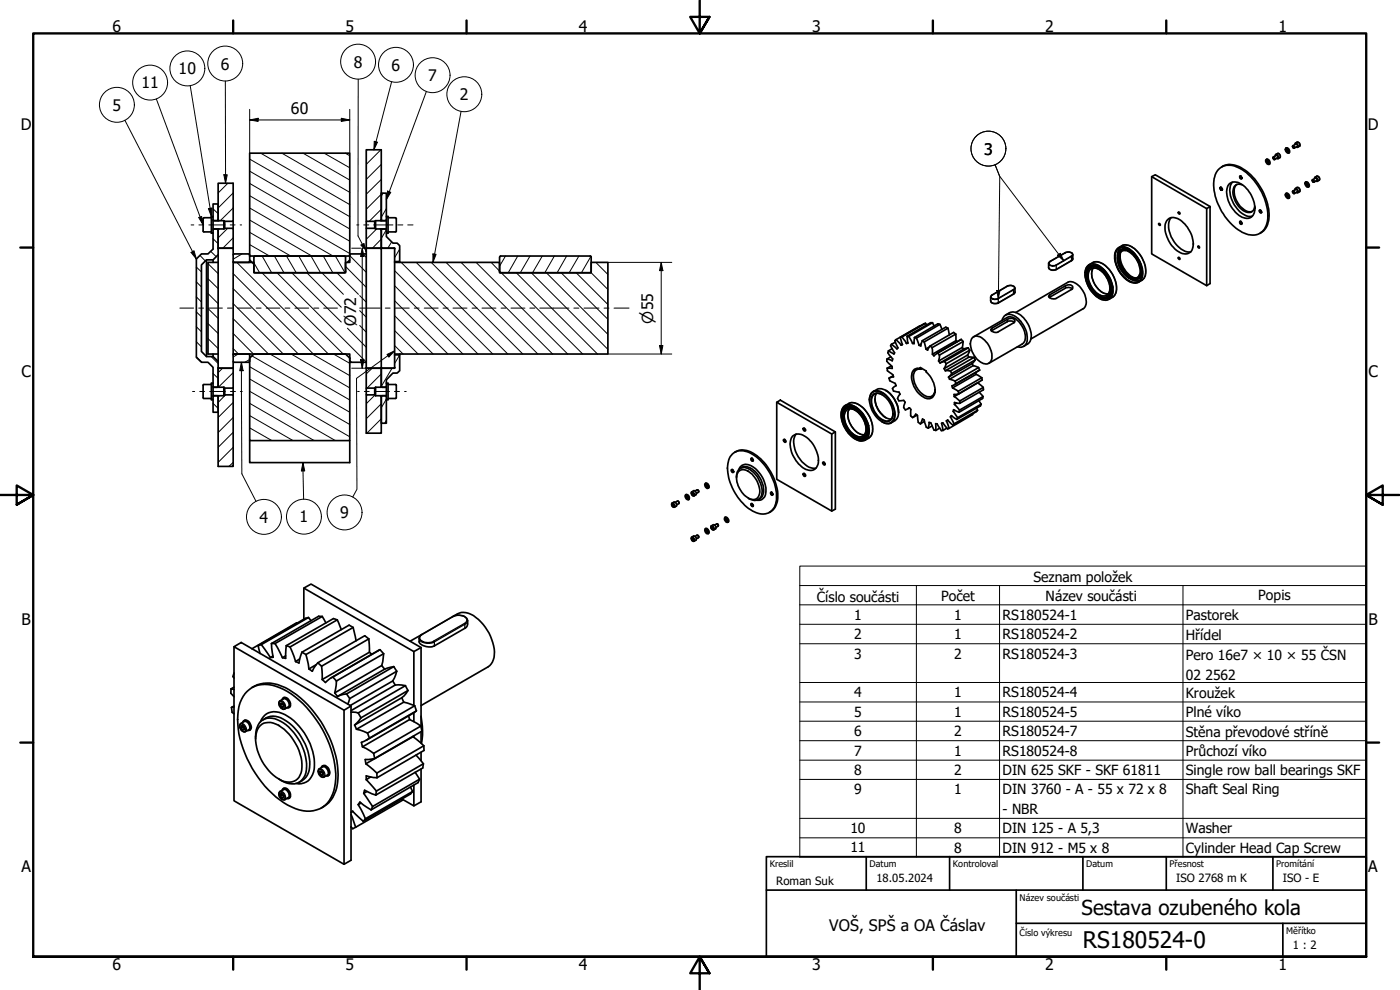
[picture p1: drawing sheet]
<svg xmlns="http://www.w3.org/2000/svg" width="420mm" height="297mm" viewBox="0 0 420 297" stroke-linecap="round" stroke-linejoin="round" font-family="sans-serif">
<!-- layer: Hatch (ISO) -->
<g fill="none" stroke="#000" stroke-width=".3">
<path d="M68.4 55l-2.9 2.9M70 57.9l-4.5 4.5M74.9 58.7l30.1 17.4M74.9 55l30.1 17.4M74.9 51.4l30.1 17.3M74.9 47.7l30.1 17.3M78.2 46l26.8 15.4M84.6 46l20.4 11.7M90.9 46l14.1 8M97.3 46l7.7 4.3M103.6 46l1.4 .7M114.3 44.9l-4.4 4.4"/>
<path d="M114.4 58.3l-4.5 4.5M114.4 53.8l-4.5 4.5M114.4 49.3l-4.5 4.5M114.9 58l-.5 .9M60 76.6l1.6 1.7M62.4 79.1l3.1 3M63.2 75.4l1.7 1.6M63.9 62.7l1.6 1.4M63.9 71.6l1.6 1.5M68.3 68.5l-2.8 2.9M70 62.4l-3.9 3.8M70 71.4l-3.1 3.1"/>
<path d="M71.1 78.7l27.5 27.5M72.6 76.2l-2.6 1.6M74.7 78.7h.1M74.9 73.4l6 3.4M74.9 69.7l12.3 7.1M74.9 66l18.7 10.8M74.9 62.4l25 14.4M75.5 78.7l.7 .7M76.2 78.9l1.7 2.9M78.7 76.8l2.8 5M82.4 76.8l2.8 5M86 76.8l2.9 5"/>
<path d="M89.7 76.8l2.8 5M93.3 76.8l2.9 5M97 76.8l2.9 5M100.6 76.8l2.9 5M103.7 79.9l6.2 6.3M105 76.7l4.9 5M109 76.2l.9 1M113 68.7l-3.1 3.1M114.4 62.8l-3.6 3.6M114.4 71.7l-2.6 2.8M116 68.9l-1.6 2.7M116 62.6l-1.6 2.6"/>
<path d="M117.5 72.6l-1.1 1.9M120 74.7l-1.6 2.6M120.4 78.7l27.5 27.5M124.9 78.7l27.5 27.5M129.4 78.7l27.5 27.5M133.9 78.7l27.5 27.5M138.4 78.7l27.5 27.5M142.9 78.7l27.5 27.5M147.4 78.7l2.5 2.6M151.7 76.8l-1.8 3.1M155.4 76.8l-2.9 5M159.1 76.8l-3 5"/>
<path d="M162.8 76.8l-3 5M166.4 76.8l-2.9 5M170.1 76.8l-2.9 5M173.7 76.8l-2.9 5M177.4 76.9l-2.9 4.9M178.8 78.7l3.6 3.6M58.9 84.6l1.6 1.5M58.9 98l1.6 1.6M58.9 93.6l1.6 1.4M58.9 89.1l1.6 1.5M58.9 80.1l1.6 1.5M62.4 88.1l3.1 3"/>
<path d="M62.4 97.1l3.1 3M62.4 92.6l3.1 3M62.4 83.6l3.1 3M70 95.6l10.6 10.6M70 91.1l15 15.1M70 86.6l19.5 19.6M70 82.1l24 24.1M78.6 81.8l24.4 24.4M83.1 81.8l26.8 26.8M87.6 81.8l14.8 14.8M92.1 81.8l10.3 10.4M96.6 81.8l6.5 6.5"/>
<path d="M101.1 81.8l6.5 6.5M104.3 98.5l5.6 5.7M107.9 93.2l2 2M107.9 88.7l2 2M107.9 97.6l2 2.1M118.4 99.2l7.1 7M118.4 94.7l11.6 11.5M118.4 90.2l16 16M118.4 85.7l20.5 20.5M118.4 81.2l25 25M150.4 81.8l24.5 24.4M154.9 81.8l24.4 24.4"/>
<path d="M159.4 81.8l23 23M164 81.8l18.4 18.5M168.4 81.8l14 14M172.9 81.8l9.5 9.6M177.4 81.8l5 5.1M58.9 102.5l1.6 1.6M58.9 107l1.7 1.7M62.4 106l.2 .2M62.4 101.6l3.1 3M63.4 107l2.1 2.1M63.9 112.1l1.6 1.4M66.8 110.5l-1.3 1.3"/>
<path d="M67.7 118.5l-2.2 2.3M70 104.6l1.6 1.6M70 100.1l6.1 6.1M70 116.3l-.2 .1M70 111.8l-4.4 4.3M71.5 106.2l-1.5 .9M74.9 107.9l-1.4 .8M74.9 117.4l25.7 14.8M74.9 113.7l30.1 17.3M74.9 110l30.1 17.4M75.6 106.8l29.4 16.9M81 106.2l24 13.8"/>
<path d="M87.4 106.2l17.6 10.2M93.7 106.2l11.3 6.5M100.1 106.2l4.9 2.8M105 108.1l.5 .6M111.7 110.5l-1.8 1.7M112.5 118.5l-2.6 2.6M114.4 112.2l-4.2 4.2M116 119.7l-1.6 2.7M117.7 110.5l-3.3 5.4M118.4 103.7l2.6 2.5M120 106.5l-1.6 2.6M63.9 121l1.6 1.5"/>
<path d="M70 138.7l-1.3 1.2M70 134.2l-4.5 4.5M70 129.7l-4.5 4.5M70 125.3l-4.5 4.5M70 120.8l-4.5 4.5M74.9 132.1l.3 .1M74.9 128.4l6.7 3.8M74.9 124.7l13 7.5M74.9 121l19.4 11.2M114.4 125.7l-4.3 4.3M114.4 121.1l-4.5 4.6M116 126.1l-.6 .9"/>
</g>
<!-- layer: Visible (ISO) -->
<g fill="none" stroke="#000" stroke-width=".51">
<path d="M74.9 46h30.1v30.8h-30.1zM345.6 53l16.5 9.6 1.1-.6v23.1l-1.1 .6-16.5-9.5v-23.2l1.1-.6 16.5 9.6M365.5 51a4.7 4.7 0 0 1 6.1-.7 17.4 17.4 0 0 1 8.8 15.8 4.6 4.6 0 0 1-7 3.9 17 17 0 0 1-9-16.4l.3-1.1zM366.5 56.2l.3 .6zM366.5 56.2h-.1a.36 .36 0 0 0-.1 .6 .36 .36 0 0 0 .5 0 .51 .51 0 0 0-.7-.5v.1a.4 .4 0 0 0 .2 .6 .4 .4 0 0 0 .5-.2M366.6 50.1a6.1 6.1 0 0 1 7 .9 17.4 17.4 0 0 1 7.1 15.2 5.2 5.2 0 0 1-2.6 3.8M368.9 55.2a3.6 3.6 0 0 1 4.8 .9 8.8 8.8 0 0 1 2.7 7.8 2.52 2.52 0 0 1-4 1 8.7 8.7 0 0 1-4-8.7zM369.9 54.7a5.3 5.3 0 0 0 0 5.7 6.7 6.7 0 0 0 5.5 4.5h.4M371.2 55.4a4.7 4.7 0 0 0 .4 5.7 4 4 0 0 0 4.2 2.3M372 52.9a.46 .46 0 0 1 .6 .2 .46 .46 0 0 1-.2 .6l-.2-.2zM372.4 52.9l.3 .6M372.4 52.8l.3 .7"/>
<path d="M372.4 52.9l-.1-.1a.36 .36 0 0 0-.1 .5 .36 .36 0 0 0 .5 .1M372.9 55.5a1.92 1.92 0 0 0-2.1 .1 1.92 1.92 0 0 0-.8 1.9 6.7 6.7 0 0 0 4.5 6.2 1.81 1.81 0 0 0 2.1-1.8M379.9 47.9a.88 .88 0 0 1 1 .4 .88 .88 0 0 1-.1 1 1.11 1.11 0 0 1-.9-1.4zM380 47.9a.87 .87 0 0 1 1 .4 .87 .87 0 0 1-.1 1M380.2 48.2a.4 .4 0 0 1 .5 .3 .4 .4 0 0 1-.3 .4l-.3-.5zM380.3 48.2l.1 .5 .3 .2M382 47.4l.1-.3a.36 .36 0 0 1 .5 .3 .36 .36 0 0 1-.3 .4M382.1 47.2l.4 .2v.4l-.4-.1zM382.7 46.8v-.2a.65 .65 0 0 1 .9 .1 .65 .65 0 0 1-.1 .9l-.3-.1M382.8 46.3l.6-.2a.79 .79 0 0 1 .7 1.2l-.6 .3M383 46.7l-.9 .4M383.4 47.4l-.9 .5"/>
<path d="M385.8 44.6a.85 .85 0 0 1 1 .4 .85 .85 0 0 1-.1 1 1.13 1.13 0 0 1-.9-1.4zM385.8 58.2a.85 .85 0 0 1 1 .3 .85 .85 0 0 1-.1 1 1.13 1.13 0 0 1-.9-1.3zM385.9 44.4a.92 .92 0 0 1 .9 .5 .92 .92 0 0 1 0 1M385.9 58.1a.87 .87 0 0 1 .9 .4 .87 .87 0 0 1 0 1M386 44.9a.36 .36 0 0 1 .6 .1 .36 .36 0 0 1-.3 .5zM386 58.5a.36 .36 0 0 1 .6 .1 .36 .36 0 0 1-.3 .5zM386.2 44.8l.1 .5 .3 .2M386.2 58.4l.1 .5 .3 .2M387.9 44v-.2a.36 .36 0 0 1 .5 .2 .36 .36 0 0 1-.2 .4M387.9 57.5a.34 .34 0 0 1 .5-.1 .34 .34 0 0 1 .1 .5l-.1 .2-.2-.1M387.9 57.5a.3 .3 0 0 1 .4 .1 .3 .3 0 0 1-.1 .4zM387.9 57.5v.1"/>
<path d="M388 43.8l.4 .4a.3 .3 0 0 1-.4 0 .3 .3 0 0 1 0-.4zM388.6 43.4v-.2a.61 .61 0 0 1 .8 0 .61 .61 0 0 1 .2 .8l-.3 .2-.3-.1M388.6 57a.39 .39 0 0 1 .3-.5 .39 .39 0 0 1 .5 .4 .46 .46 0 0 1 .3 .6 .46 .46 0 0 1-.7 .2M388.7 43l.6-.3a.8 .8 0 0 1 .7 .3 .8 .8 0 0 1 0 .9l-.6 .3M388.7 56.6l.6-.4a.86 .86 0 0 1 .7 1.3l-.6 .3M388.9 43.2l-.9 .5M388.9 56.8l-.9 .5M389.3 57.6l-.9 .5M389.3 43.9l-.9 .5M391.7 54.7a.87 .87 0 0 1 .9 .4 .87 .87 0 0 1 0 1 1.06 1.06 0 0 1-.9-1.4zM391.8 54.7a.88 .88 0 0 1 .9 .4 .88 .88 0 0 1-.1 1M391.9 55.1a.4 .4 0 0 1 .6 .2 .4 .4 0 0 1-.2 .5z"/>
<path d="M392 55l.5 .7M393.8 54.2v-.2a.36 .36 0 0 1 .5 .2 .36 .36 0 0 1-.2 .5v-.1M393.8 54.2l.3-.1 .2 .5h-.3zM394.5 53.6v-.3a.69 .69 0 0 1 .8 .3 .69 .69 0 0 1-.1 .8l-.3-.1M394.7 53.2l.5-.3a.75 .75 0 0 1 .7 .3 .75 .75 0 0 1 0 .9l-.5 .3M394.8 53.5l-.9 .5M395.2 54.2l-.9 .5M61 65.6v3.8l.2 .2M61.2 65.4l-.2 .2M61.2 65.3h2.2M61.2 69.6h2.2M62 78v29"/>
<path d="M63.4 64.9h.5v5.1h-.5zM63.9 64.9v-3.7h1.6v4.8M63.9 66l.3 .2h1l.3-.2M63.9 70v4.7l-1.5 1.5h-1.9l-1.6 1.5v29.5l1.6 1.5h1.9l1.5 1.5v4.8M63.9 68.9l.3-.2h1l.3 .2v41.4M63.9 78v.7M63.9 66.2h3.3M63.9 68.7h3.3M65.5 76.4l-1.6 1.6h-1.9l-1.5 1.5v26l1.5 1.5h1.9l1.6 1.4M65.5 78.7h-3.1v27.5h3.1M65.5 66v.2M65.5 68.7v.2"/>
<path d="M65.6 74.5h4.2M65.6 74.5l-.1 .1M65.7 66.2l-.2-.2v-11h4.5v11.4h-2.6M67.2 66.2l.2 .3v1.9l-.2 .3M67.2 66.2v2.5M67.4 68.5h2.6v6h-4.5v-5.6l.2-.2M69.8 74.5l.2 .1M70 76.4l.2-.2h4.5l.2 .2v2.1l-.2 .2h-4.5l-.2-.2M70 66.4v2.1M70 74.5v36M74.9 78l.7 .7M74.9 78.5v.2"/>
<path d="M76.5 76.8l-.3 .3v4.4M76.5 76.8h26.9l.3 .3v4.4M105 78l-.7 .7M109.9 76.2h-4.9v2.5h-1.3v3.1h-27.5v-3.1h-6.2M109.9 66.4v2.1M109.9 74.5v36M110.1 74.5l-.2 .1M112.5 68.5h-2.6v6M112.7 66.2l-.2 .3v1.9l.2 .3M112.7 66.2h3.3M112.7 68.7h3.3M112.7 66.2v2.5"/>
<path d="M114.2 66.2l.2-.2v-21.1h-4.5v21.5h2.6M114.2 68.7l.2 .2v5.6h-4.5M114.4 68.9v5.6h4v36h-4M114.4 68.9l.3-.2h1l.3 .2M114.4 66v.2M114.4 68.7v.2M114.4 74.5v36M114.6 74.5h3.6M114.6 74.4l-.2 .2-.1-.1h-4.2M116 70v1l1.9 1.9h1.3l.8 .8v4.8h-1.6M116 64.9v-6.9h-1.6v8l.3 .2h1l.3-.2M116 64.9h.5v5.1h-.5z"/>
<path d="M116.5 65.3h2.2M118.3 74.4l.2 .2M118.4 78.7h31.5v3.1h27.5v-3.1h5v27.5h-64M118.7 65.4l.2 .2M118.9 65.6v3.9l-2.4 .1M120 78.5v.2M149.9 77.1v4.4M150.2 76.8h26.9l.3 .3v4.4M150.3 76.8l-.3 .3M314.8 78.7l4.9-2.9a1.56 1.56 0 0 1 2.2 .6v1.4l-.1 .3-4.8 2.8a1.6 1.6 0 0 1-2.3-.7zM326.6 79.6l.2-.2a3.8 3.8 0 0 1 5.7 1 8 8 0 0 1 2.3 7.7l-.9 1.1a3.8 3.8 0 0 1-5.3-.6 8.4 8.4 0 0 1-2.7-8.2zM327.2 79.9l-.2 .3"/>
<path d="M328 79.5v.4M328 79.8h.1M328.2 79.5l.2 .3M328.9 79.7l-.1 .1M329.3 79.9l.2 .1M335.2 74.7a3.7 3.7 0 0 1 5.7 .3 8 8 0 0 1 2.5 8.4 3.5 3.5 0 0 1-5.5 .4 8.6 8.6 0 0 1-3.1-8.5zM335.5 74.7a2.85 2.85 0 0 1 3.8 .5 7.9 7.9 0 0 1 3.2 8.3 2.6 2.6 0 0 1-4.2 .4 8.4 8.4 0 0 1-3.4-8.2zM335.5 76a2.41 2.41 0 0 1 4-.6l1.2 1.2M335.9 75.4a2.49 2.49 0 0 1 3.5 .3 6.8 6.8 0 0 1 2.6 7.3 2.26 2.26 0 0 1-3.6 .2 7 7 0 0 1-2.9-7.1zM336.1 75.6a2.77 2.77 0 0 1 3.9 .8 6.5 6.5 0 0 1 1.9 6.3 2.27 2.27 0 0 1-3.8 0 6.1 6.1 0 0 1-2.2-6.9zM336.1 75.9a7.1 7.1 0 0 0 4.4 7.6M336.4 75.6a6.9 6.9 0 0 0 4.5 7.8"/>
<path d="M336.4 75.1a2.83 2.83 0 0 1 3.3 .8 6.8 6.8 0 0 1 2.4 7.1l-.8 .7M337.9 75.2a1.95 1.95 0 0 0-2.1 2.6 6.5 6.5 0 0 0 4.4 5.7l1-.1 .8-1M338 74.4l-1.2 .3M342.3 79.2a3.5 3.5 0 0 1-.8 4.5l-.6 .3-.7-.1M347.7 67.1a.32 .32 0 0 1 .4 .1 .32 .32 0 0 1 0 .4zM350.5 65.9a3.4 3.4 0 0 1 4.7 1 8 8 0 0 1 2.6 8.1 2.74 2.74 0 0 1-4.4 .4 9 9 0 0 1-3.6-8.5zM351.5 65.3a6 6 0 0 0 .6 6.8 5.9 5.9 0 0 0 5.3 3.5M353.6 77.3l.1-.1a.39 .39 0 0 1 .4 .2 .39 .39 0 0 1-.1 .4l-.3-.2zM353.6 63.7a.31 .31 0 0 1 .5 .1 .31 .31 0 0 1-.2 .4zM359.5 73.9l.1-.1a.35 .35 0 0 1 .4 .3 .35 .35 0 0 1-.1 .4zM362.1 62.6v23.1M372.1 66.4a.49 .49 0 0 1 .5 .3 .49 .49 0 0 1-.2 .6l-.3-.3z"/>
<path d="M372.4 66.5l-.1-.1a.39 .39 0 0 0-.1 .5 .39 .39 0 0 0 .5 .1l-.3-.5 .3 .5M378 63.1a.43 .43 0 0 1 .5 .2 .43 .43 0 0 1-.2 .6zM378.3 63.1l.3 .6a.39 .39 0 0 1-.5-.2 .39 .39 0 0 1 .2-.5l.3 .7M76.2 81.5l.3 .3M76.5 81.8h26.9M103.7 81.5l-.3 .3M150 81.5l.3 .3M150.2 81.8h27M177.4 81.5l-.3 .3M276 97.8l-7.1 4.1M277.7 97l.4 .5M277.7 97l-7 4.1"/>
<path d="M277.7 97l-7.5 4.2M279.8 96.8l.6 1M279.8 96.8l-7.1 4.2M279.8 96.8h-.5l-7.1 4.1M282.1 97.3l.6 1.6M282.1 97.3l-.6-.2-7.1 4.2M282.1 97.3l-7.1 4.2M284.5 98.5l.4 2M284.5 98.5l-7.1 4.1M284.5 98.5l-.7-.3-7 4M297.6 88.6l4.7-2.8a1.65 1.65 0 0 1 2.3 .7v1.2l-.2 .4-4.8 2.8a1.6 1.6 0 0 1-2.3-.6v-1.2zM297.6 98.6l4.9-2.9a1.39 1.39 0 0 1 2.1 .6l-.2 .5-4.8 2.8a1.58 1.58 0 0 1-2.2-.7z"/>
<path d="M300.7 96.1a2.24 2.24 0 0 1 3.7-1.4 8 8 0 0 1 3.7 8.2 2.17 2.17 0 0 1-2.8 1.2M301.8 94.5l1.2-.7a4.1 4.1 0 0 1 4.5 2 6.8 6.8 0 0 1 1.6 6.7l-.4 .5-1.5 .9M304.4 96.7a1.92 1.92 0 0 0-2.1-.2l-4.7 2.8M304.8 93.8l15.7-9.1a4 4 0 0 1 4.4 2.5 4.8 4.8 0 0 1 .4 5.3l-15.9 9.2M314.8 88.7l4.9-2.9a1.31 1.31 0 0 1 2.2 .6l-.1 .4-5.3 2.8a1.59 1.59 0 0 1-1.8-.8zM321.8 86.7a1.92 1.92 0 0 0-2.1-.2l-4.8 2.8M326.2 81.8l.1 1.6M326.2 81.9l.1 .2M326.3 83.4l.1 .3M326.3 83.2v.1M326.3 83.4h.1M326.4 81.4l-.2 .3"/>
<path d="M326.5 80.6l.2 .3M326.6 80.1a3.3 3.3 0 0 1 4.6 1 7.5 7.5 0 0 1 2.2 7.4 2.56 2.56 0 0 1-4.1 .3 7.8 7.8 0 0 1-3.1-8zM326.9 80.6a2.56 2.56 0 0 1 3.6 .3 6.9 6.9 0 0 1 2.6 7.3 2.44 2.44 0 0 1-4 0 6.8 6.8 0 0 1-2.5-7.3zM327.3 80.2a2.84 2.84 0 0 1 3.4 .5M327.3 80.1l-.1 .2-.5-.1M327.5 80.2l-.3-.5-.5 .5-.5 1.6M327.6 80.6a3.6 3.6 0 0 1 4.1 1.9 5 5 0 0 1 .8 5.8l-.3 .3M328.1 80.4a5.9 5.9 0 0 0 2.2 6.9l1 .7 1.3 .2M328.9 88.1a3.6 3.6 0 0 0 3.8 1.2M329.8 80.1h-.1M330 88.8l.1 .1M330.2 89h.3"/>
<path d="M330.6 80.6l.1 .1M330.7 80.8l.3 .2M330.7 80.7v.1M330.8 80.8h.1M331.2 89.2l.1 .3M332 89.1l-.3 .4M332 89.2h.3M332.2 89l.3 .4M332.8 88.7l.3 .3M333.1 88.6h-.2M333.1 88.4l.1 .4M333.6 85.3a3.1 3.1 0 0 1-1.2 3.6"/>
<path d="M333.6 87.5l.1 .2M333.6 88.1h-.3M333.7 86.2l.1 .1M333.7 86v.1M333.7 87.1l-.1 .2M342.7 82.6l-.3 .6-.5 .3M61 119.3l.2 .3M61 115.6v3.7M61.2 115.4l-.2 .2M61.2 115.4h2.2M61.2 119.6h2.2M63.4 115h.5v4.9h-.5z"/>
<path d="M63.9 119l.3-.3h1l.3 .3v4.7h-1.6v-3.8M63.9 106.2v.8M63.9 116.2h3.3M63.9 118.7h3.3M65.5 110.3l.1 .2M65.5 110.3v5.6l-.3 .3h-1l-.3-.3M65.5 115.9v.3M65.5 118.7v.3M65.6 110.5h4.2M67.2 116.2l.2 .2v2.1l-.2 .2M67.2 116.2v2.5M67.4 118.5h2.6v21.4h-4.5v-20.9l.2-.3"/>
<path d="M70 110.5h-4.5v5.4l.2 .3M70 110.5v5.9h-2.6M70 106.2h35v2.5h4.9M70 106.5l.2-.3h4.5l.2 .3M70 116.4v2.1M70 110.3l-.2 .2M74.9 107.4l1.3-1.2h27.5l1.3 1.2v24.8h-30.1zM74.9 106.2v2.2l-.2 .3h-4.5l-.2-.3M109.9 116.4v2.1M109.9 110.3l.2 .2M110.1 110.5h4.2l.1-.2v5.6l-.2 .3M112.5 118.5h-2.6v11.5h4.5v-11l-.2-.3"/>
<path d="M112.7 116.2l-.2 .2v2.1l.2 .2M112.7 116.2h3.3M112.7 118.7h3.3M112.7 116.2v2.5M114.4 110.5h-4.5v5.9h2.6M114.4 119v8h1.6v-7.1M114.4 119l.3-.3h1l.3 .3M114.4 110.5v5.4l.3 .3h1l.3-.3M114.4 115.9v.3M114.4 118.7v.3M114.4 110.3l.2 .2h3.7l.2-.2M116 115h.5v4.9h-.5z"/>
<path d="M116.5 115.4h2.2l.2 .2M118.4 106.5h1.6v4.7l-.8 .7h-1.3l-1.9 2.1v1M118.9 119.3l-.2 .3h-2.2M118.9 115.6v3.7M120 106.2v.3M260.9 119.9a2.41 2.41 0 0 1 1.3-2.5 2.41 2.41 0 0 1 2.8 .5 7.8 7.8 0 0 1 3.4 7.9 2.27 2.27 0 0 1-3.7 .7M260.9 119.9v.1M261.6 117.9a2.8 2.8 0 0 1 4 .6 7.7 7.7 0 0 1 2.7 7.2 2.29 2.29 0 0 1-3.9 .7 7.7 7.7 0 0 1-3.3-7.5zM262.1 118.3a2.61 2.61 0 0 1 3.5 .7 6.2 6.2 0 0 1 2.1 6.7 2.11 2.11 0 0 1-3.3 .1 6.7 6.7 0 0 1-2.7-6.9zM262.1 117.5a2.85 2.85 0 0 1 3.2-.6 7.8 7.8 0 0 1 4.1 8.2l-.6 .9-1.3 .9M262.6 119.7a7.4 7.4 0 0 0 3.3 5.6M263.1 118a5.4 5.4 0 0 0 1.6 6.3 3.4 3.4 0 0 0 2.8 1.4"/>
<path d="M264.7 118.4a1.97 1.97 0 0 0-2.2-.2 1.97 1.97 0 0 0-.9 2.1 6.4 6.4 0 0 0 4.7 6.1 2 2 0 0 0 1.7-2.3M265.8 117.1a8.3 8.3 0 0 1 3.9 6.6M266.2 107.7l-.1 .7 1.6 1.6 .1 .5h-1.5M266.3 110.5v.7l1.7 1.2 .2 .7-1.4 .4M266.6 105.3l-.2 .5 1.5 1.9-.1 .6-1.6-.6M266.8 113.5l.2 .7 1.7 .8 .2 .7M267.3 107l-1.1 .7M267.5 103.3l-.2 .4 1.2 2.1-.2 .4-1.7-.9M267.5 109.8l-1.2 .7M267.7 104.6l-1.1 .7M268 112.8l-1.2 .7M268.7 102.7l-1.2 .6"/>
<path d="M268.9 101.9l-.4 .3 1 2.2-.3 .3-1.7-1.4M268.9 115.7l-1.1 .9 .4 .7 1.6 .4 .3 .6a1.4 1.4 0 0 0-.4 2l1.5-.2 .5 .6a1.78 1.78 0 0 0 0 2.3l1.2-.6M268.9 115.7h-.1M270.2 101.2l.6 2.2-.4 .2-1.5-1.7M270.7 101.1l1.3 1.9M270.7 101.1l-.5 .1M272.2 100.9l.3 2.1h-.5M272.2 100.9l.5 .1M272.4 102.8l-.4 .2M272.7 101l1.2 2M274.3 102.8l-.4 .2M274.4 101.3l-.1 1.8-.4-.1"/>
<path d="M274.4 101.3l.6 .2M275 101.5l.8 2.1M276.2 110.6v-.3l1.7 1 .1 .4a6.6 6.6 0 0 1 2.3 6.9 2 2 0 0 1-3.2 .5 6.9 6.9 0 0 1-3.3-7.5 1.75 1.75 0 0 1 2.6-.8 2 2 0 0 0-2 .7 2 2 0 0 0-.2 2.1 6.6 6.6 0 0 0 4.2 5.4 1.89 1.89 0 0 0 2.2-2M276.4 103.2l-.6 .4M276.7 110.6l-.3 .2M276.8 102.2l-.4 1.6-.6-.2M276.8 102.2l.6 .4M277.4 102.6l.5 2.1M278.9 104.1l-1 .6M279.1 103.8l-.7 1.3-.5-.4M279.1 103.8l.6 .5M279.7 104.3l.1 2"/>
<path d="M279.8 106.3l.5 .5 1.1-.9 .5 .6M281.7 108.3l.4 .6M281.9 106.5l-.2 1.8M283.3 110.6l.4 .6M283.5 108.4l-1.4 .5M283.5 108.4l.5 .7M283.7 111.2l1.5 .1M284 109.1l-.7 1.5M284.7 113.1l.3 .7M285 113.8l1.6 .5M285.2 111.3l.4 .8M285.6 112.1l-.9 1"/>
<path d="M285.9 116.4l1.7 1M286.4 119l1.6 1.3M286.6 114.3l.3 .8M286.8 100.3l.1 1.9M286.8 100.3l-7.1 4M286.8 100.3l-.6-.6-7.1 4.1M286.9 115.1l-1.2 .6 .2 .7M286.9 102.2l.4 .3M286.9 102.2l-7.1 4.1M287.6 117.4l.1 .8M287.7 118.2l-1.4 .1 .1 .7M288.5 101.8l-.3 .2"/>
<path d="M288.5 101.8l-7.3 4.2M288.5 101.8l.6 .7M288.8 104.3l.4 .5M288.8 104.3l-7.1 4M289.1 102.5l-.3 1.8M289.1 102.5l-7.2 4M289.2 104.8l-7.1 4.1M290.4 106.5l.4 .7M290.4 106.5l-7.1 4.1M290.6 104.4l-1.4 .4M290.6 104.4l-7.1 4M290.6 104.4l.4 .7"/>
<path d="M290.8 107.2h1.5M290.8 107.2l-7.1 4M291 105.1l-.6 1.4M291 105.1l-7 4M291.8 101.4a2.83 2.83 0 0 1 4 1.1 6 6 0 0 1 1.6 5.8 1.91 1.91 0 0 1-3 .4 6.4 6.4 0 0 1-2.9-6.7zM291.8 109.1l.2 .6M291.8 109.1l-7.1 4M292 109.7l1.7 .6M292 109.7l-7 4.1M292.2 101.1l10-5.8a3.5 3.5 0 0 1 4.1 2 5.4 5.4 0 0 1 1 5.5l-10.6 6.2M292.3 107.2l-7.1 4.1M292.3 107.2l.4 .8"/>
<path d="M292.7 108l-.9 1.1M292.7 108l-7.1 4.1M292.8 111.7l.1 .6M292.9 112.3l1.7 1M292.9 112.3l-7 4.1M293.7 110.3l-7.1 4M293.7 110.3l.3 .7M293.9 117.7l1.1 1.3M294 111l-7.6 4.4M294 111l-7.1 4.1M294.6 113.3l.2 .7-7.1 4.2M294.6 113.3l-7 4.1"/>
<path d="M295 119l-.1 .6-7.1 4.1M295 119l-7 4M295.1 116.3l-1.7-1.4-7 4.1M295.1 116.3v.7l-7.1 4M295.1 116.3l-7.1 4M74.9 132.2v6.6h30.1v-6.6M219.8 136.3a5.1 5.1 0 0 1 6.6 .4 16.1 16.1 0 0 1 6.6 13.3 4.2 4.2 0 0 1-6.6 3.6 15.6 15.6 0 0 1-8-14.4l.5-1.7zM220.5 135.7a6 6 0 0 1 7.3 1.6 15.3 15.3 0 0 1 5.4 13.4 4.2 4.2 0 0 1-2.3 3M225.4 137.6a.43 .43 0 0 1 .6 .2 .43 .43 0 0 1-.3 .6zM225.6 137.5h.1l.3 .7a.4 .4 0 0 1-.5-.2 .4 .4 0 0 1 .1-.5zM225.7 137.5l.4 .6M233.1 120.7l1.1-.6 16.5 9.5-1.1 .6z"/>
<path d="M233.1 120.7v23.1l16.5 9.5 1.1-.5v-23.2M235.1 131.9a.43 .43 0 0 1 .6 .2 .43 .43 0 0 1-.2 .6zM235.5 131.9a.32 .32 0 0 0-.1 .4 .32 .32 0 0 0 .4 .1M237.9 130.8a3.6 3.6 0 0 1 4.8 .9 8.8 8.8 0 0 1 2.7 7.8 2.49 2.49 0 0 1-4 1.1 8.7 8.7 0 0 1-4-8.8zM239 130.2a5.8 5.8 0 0 0 .3 6.3 7.3 7.3 0 0 0 4.8 4h.8M241 128.5a.45 .45 0 0 1 .7 .2 .45 .45 0 0 1-.3 .6l-.2-.2zM241.4 128.5a.32 .32 0 0 0-.1 .4 .32 .32 0 0 0 .4 .1M247 138.7a.45 .45 0 0 1 .5 .3 .45 .45 0 0 1-.2 .5l-.3-.4zM247.3 138.7a.28 .28 0 0 0-.1 .4 .28 .28 0 0 0 .4 .1M249.6 130.2v23.1M253.1 124.8v.2M253.1 122.1l.6-.4a3.8 3.8 0 0 1 5.3 .6 8.4 8.4 0 0 1 2.6 8.1l-.9 1.1a3.7 3.7 0 0 1-5.3-.7 8.4 8.4 0 0 1-2.7-8.1z"/>
<path d="M253.1 123.4l.1 .3M253.1 124.5l-.1 .2M253.4 122.5a3.1 3.1 0 0 1 4.5 .8 7.7 7.7 0 0 1 2.4 7.4 2.32 2.32 0 0 1-3.6 .7 7.5 7.5 0 0 1-3.5-8.7zM253.6 123l-.4 .2M253.6 122.4l.2 .3M253.7 122.9a3 3 0 0 1 4.3 1 6.6 6.6 0 0 1 1.9 6.5 2.51 2.51 0 0 1-4.1 0 6.8 6.8 0 0 1-2.3-7.3zM253.7 122.7v.2M254 122a3.7 3.7 0 0 0-.8 4M254.1 122l.3 .3M254.1 122.5a3.1 3.1 0 0 1 3.8 .7M254.3 121.9l-.1 .1M254.3 122l.1-.2 .3 .4"/>
<path d="M254.4 122.9a3.5 3.5 0 0 1 4 1.9 5 5 0 0 1 .9 5.7l-.3 .3M255 122.7a5.2 5.2 0 0 0 1 5.8l1.6 1.5 .8 .4h1M255.3 121.8l-.1 .3M255.5 121.8l-.2 .1M255.5 121.9l.2 .2M255.7 130.3a3.6 3.6 0 0 0 3.9 1.3M256.2 122.1l-.2 .1M256.2 130.7l.1 .1M256.3 130.8l.2 .1M256.8 122.4l.1 .2M257 122.6l.1 .1M257.4 131.3l.1 .2"/>
<path d="M258.1 131.4l-.4 .2M258.6 131.5l.2 .3M259.3 131.2v.5M259.4 131.3h.2M259.5 131l-.4 .2M259.5 131l.2 .4-.3 .1M259.9 130.7l.3 .1M260.1 130.7l.2-.2zM260.2 130.3l.1 .3M260.3 127.6l.1 .1M260.4 127.7a3.3 3.3 0 0 1-.9 3.3M260.4 127.6v.1"/>
<path d="M260.4 127.7h.1M260.5 129.1l.1 .2M260.5 129.9l-.2 .1M260.6 128.8l-.1 .2M272.9 122.4l.5 .5-.1 1.9 .6 .5M272.9 122.4l-.4 .2M273.9 125.3l.9-1 .5 .3 .3 2.1 .6 .5M275.2 124.6l-1.3 .7M276.2 127.2l.7-1.5 .5 .3 .6 2.2 .6 .2M277.4 126.4l-1.2 .8M278.6 128.4l.2-1.7 .5 .2 1 2.1 .6 .1M279.7 127.8l-1.1 .6"/>
<path d="M280.9 129.1l-.1-2 .4 .1 1.3 2 .5-.1M282 128.4l-1.1 .7M284 126.3l.9 2.2M284 126.3l.4-.3 1.6 1.6M284.2 128.4l-1.2 .7M284.4 126.1l-.4 .2M284.9 128.5l-.5 .2-1.4-1.8-.4 .1 .4 2.1M285.2 125.1l1.1 2.1M285.2 125.1l.3-.4 1.6 1.1M285.7 124.8l-.5 .3M286.1 123.4l1.3 1.9M286.1 123.4l.1-.5 1.6 .8"/>
<path d="M286.3 127.2l-.3 .4M286.4 121.3l1.6 1.7M286.5 123.1l-.4 .3M287.1 121l-.7 .3M287.4 125.3l-.3 .5M288 123l-.2 .7M288 121l-1.6-.2v.5M288 120.3v.7M291.8 124.2l.1 .2-7 4.1M293.1 122.5l.3 .6M293.4 123.1l-.3 .4-7.1 4.1M293.4 123.1l-7.1 4.1"/>
<path d="M293.8 120.3l.6 1M294.4 121.3l-.1 .5-7.2 4M294.4 121.3l-7 4M201.8 151.3l.4 .3v.3h-.2zM202.1 151.4l.1 .2M202.1 151.4l-.3 .2M202.2 151.8l-.2 .1M202.7 150.7l.6-.3a.51 .51 0 0 1 .4 .7l-.6 .3M203.5 150.4h.1M203.6 150.4l.2 .5M205.7 148.6a.83 .83 0 0 1 1 .3 .83 .83 0 0 1-.2 1.1 1.17 1.17 0 0 1-.8-1.4zM205.8 148.4a.88 .88 0 0 1 .9 .5 .88 .88 0 0 1-.1 1"/>
<path d="M205.9 148.8h.1a.4 .4 0 0 1 .5 .2 .4 .4 0 0 1-.3 .5l-.3-.4zM206.1 148.8v.5l.4 .2M207.6 147.9h.3l.3 .6-.6-.3zM208 148.1l.2 .2M208 147.9l-.4 .3M208.2 148.4l-.3 .1M208.6 147.3l.6-.3a.48 .48 0 0 1 .4 .7l-.6 .4M209.4 147l.3 .5M211.6 145.1a.87 .87 0 0 1 .9 .5 .87 .87 0 0 1-.2 .9 1.05 1.05 0 0 1-.7-1.4zM211.6 158.7a.87 .87 0 0 1 .9 .5 .87 .87 0 0 1-.2 .9 1.05 1.05 0 0 1-.7-1.4zM211.7 145.1a.86 .86 0 0 1 .9 .4 .86 .86 0 0 1-.1 1M211.7 158.7a.89 .89 0 0 1 .9 .4 .89 .89 0 0 1-.1 1"/>
<path d="M211.8 145.5a.37 .37 0 0 1 .5 .1 .37 .37 0 0 1-.1 .6zM211.8 159.1a.44 .44 0 0 1 .5 .2 .44 .44 0 0 1-.1 .5l-.3-.2zM212 145.4v.5l.3 .2M212 159l-.1 .2 .4 .6M213.4 157.9l.7-.4a.81 .81 0 0 1 .7 1.2l-.6 .3-.4-.1-.4-.5zM213.6 158.1l.5 .3v.3h-.3zM213.9 158.2l.2 .2M213.9 158.2l-.3 .2M214.1 158.6l-.3 .1M214.4 157.5l.7-.3a.44 .44 0 0 1 .4 .2 .44 .44 0 0 1 0 .5l-.6 .3M215.3 157.2l.3 .5M217.6 155.3a.87 .87 0 0 1 .8 .5 .87 .87 0 0 1-.2 1l-.1-.1a1.07 1.07 0 0 1-.5-1.4z"/>
<path d="M217.6 155.2a.88 .88 0 0 1 .9 .5 .88 .88 0 0 1-.1 1M217.7 155.6h.1a.48 .48 0 0 1 .4 .3 .48 .48 0 0 1-.1 .5l-.3-.2zM217.8 155.6l.1 .5 .3 .2M219.5 140.9h.1a.42 .42 0 0 1 .6 .3 .42 .42 0 0 1-.4 .5l-.3-.4zM219.8 140.9l.4 .6M220.2 141.5v.1a.36 .36 0 0 1-.5-.2 .36 .36 0 0 1 .1-.4l.4 .5M221 143.4a2.44 2.44 0 0 1 2.5-3.1 7.5 7.5 0 0 1 5 8.5 2.42 2.42 0 0 1-4 .6M221.7 140.8a2.54 2.54 0 0 1 4.2-.8 8.4 8.4 0 0 1 3.7 8.8 2.18 2.18 0 0 1-2.5 1.3M221.7 141.4a2.64 2.64 0 0 1 3.6 .6 7.1 7.1 0 0 1 2.5 6.4 2.12 2.12 0 0 1-3.6 .7 6.6 6.6 0 0 1-2.7-7.4zM222.2 140.5a3.6 3.6 0 0 1 4.7 1.2 7.5 7.5 0 0 1 2 6.8l-.3 .6-1 .8M225.4 151.1h.2a.46 .46 0 0 1 .5 .3 .46 .46 0 0 1-.4 .5l-.3-.4zM225.7 151.2l.4 .5-.2 .2a.4 .4 0 0 1-.4-.3 .4 .4 0 0 1 .2-.5l.4 .7"/>
<path d="M231.3 147.7a.49 .49 0 0 1 .5 .3 .49 .49 0 0 1-.2 .6l-.3-.3zM231.4 147.8l.1-.1 .5 .6a.38 .38 0 0 1-.6 .1 .38 .38 0 0 1 0-.6zM231.6 147.8l.3 .5M241.1 142h.1a.46 .46 0 0 1 .5 .4 .46 .46 0 0 1-.3 .5l-.3-.3zM241.4 142.1l-.1 .1a.33 .33 0 0 0 .1 .4 .33 .33 0 0 0 .3 0M91.2 176.5l33 19 2.2-1.2M207.6 161.5h.3l.3 .6-.6-.3zM208 161.7l.2 .1M208 161.6l-.4 .2M208.2 162l-.3 .1M208.6 161l.6-.4a.51 .51 0 0 1 .4 .7l-.6 .4M209.4 160.6l.3 .5"/>
<path d="M70.2 194l2.2-1.2 32.9 19-2 1.3zM70.2 194v46.3l33.1 19 2-1.2v-46.3M77.5 193.7l.5 2.4M78.4 193.4l2.8 3.9M78.4 193.4l-.9 .3M81.5 193.1l.5 4.1-.8 .1M81.5 193.1h1M81.9 196.8l-.7 .5M82.5 193.1l2.3 4.2M85.7 196.8l-.9 .5M85.9 193.7l-.2 3.8-.9-.2M85.9 193.7l1.2 .4"/>
<path d="M87.1 194.1l1.6 4.4M89.2 187l-.2-.1-13.4 7.8M89.9 197.7l-1.2 .8M90.6 195.7l-.9 3.2-1-.4M90.6 195.7l1.2 .7M91.2 185.8v-9.3l2.1-1.3 33.1 19.1M91.8 196.4l.9 4.3M92.6 185.3l.7 .9M92.6 185.3l-14.2 8.1M92.6 185.3l-1 .2-14.1 8.2M94.9 199.4l-2.2 1.3M95.4 198.9l-1.7 2.5-1-.7"/>
<path d="M95.4 198.9l1.1 1M96.5 199.9l.2 4M96.7 185l1.1 1.9M96.7 185l-14.2 8.1M96.7 185l-1.1-.1-14.1 8.2M101.2 186l1.2 2.9M101.2 186l-1.1-.4-14.2 8.1M101.2 186l-14.1 8.1M106 188.3l.9 4M106 188.3l-14.2 8.1M106 188.3l-1.2-.7-14.2 8.1M110.7 191.7l.2 4"/>
<path d="M110.7 191.7l-14.2 8.2M110.7 191.7l-1.2-1-14.1 8.2M110.9 195.7l.7 .6M110.9 195.7l-14.2 8.2M114 194.9l-14.6 8.5M114 194.9l-14.1 8.2M114 194.9l1.1 1.2M114.6 199.7l.8 1.1M114.6 199.7l-14.1 8.2M115.1 196.1l-.5 3.6M115.1 196.1l-14.1 8.2M124.2 195.5v16.1"/>
<path d="M126.3 190.5l9.5-5.5a3.3 3.3 0 0 1 4.5 1v.2a2.07 2.07 0 0 1-.8 2.3l-9.1 5.3a4 4 0 0 1-4.6-1.1v-.2a1.9 1.9 0 0 1 .5-2zM126.4 194.3v23.7M126.4 190.5l-3.3 1.9M136 184.9a5 5 0 0 1 6.8 .4 13.8 13.8 0 0 1 5.5 12l-.5 1.4-1.3 1.4-20.1 11.6M69.3 206.7l.9 .2M69.3 206.7v1.3l.9 1M69.5 212.3l.2 1.4 .5 .5M70.2 201.9l-.3 1.1 .3 .4M70.2 212.1l-.7 .2M70.2 206.2l-.9 .5M70.2 211.8l-.7 .5M72.1 217.2l1.2-.7a1.65 1.65 0 0 1 1.4 2.4l-1 .6a1.59 1.59 0 0 1-1.6-2.3z"/>
<path d="M72.4 217.8l.4-.1 .5 .7v.5l-.5 .1-.4-.6zM72.8 216.7l.2-.2a1.49 1.49 0 0 1 2.1 1.5l.1 .4a.71 .71 0 0 1-.9 .8M73 218.1l.3 .3M73 217.9l-.6 .5M73.2 216.3a1.48 1.48 0 0 1 2 1.2l.2 1.1-.5 .5M73.3 218.7l-.5 .3M74.2 207.4a8.6 8.6 0 0 1 9.8-1 30.3 30.3 0 0 1 14.9 17 22.1 22.1 0 0 1 .9 14.9 7.8 7.8 0 0 1-10 4.7 25.1 25.1 0 0 1-13.2-11 27.4 27.4 0 0 1-4.9-19.9l.3-1.2a9.5 9.5 0 0 1 2.2-3.5zM75.6 206.3a9.9 9.9 0 0 1 10 0 32.1 32.1 0 0 1 15.9 26.2 10.5 10.5 0 0 1-5 9.9M78.1 217.7a4.8 4.8 0 0 1 6.4 .5 14.3 14.3 0 0 1 5.9 13.7 4 4 0 0 1-5.9 2.3 14.7 14.7 0 0 1-7.7-13.8 4.4 4.4 0 0 1 1.3-2.7zM78.2 216.6a4.5 4.5 0 0 1 6.4-2.6 17.7 17.7 0 0 1 9.7 16.7 4.5 4.5 0 0 1-5.5 4.4M79 215.9a5.4 5.4 0 0 1 6.9 .4 15.9 15.9 0 0 1 6.9 14.9 4.8 4.8 0 0 1-3 3.5M83.8 210.6l1.3-.9a1.6 1.6 0 0 1 1.4 2.4l-1 .6a1.6 1.6 0 0 1-1.8-2z"/>
<path d="M84.1 211l.5-.1 .5 .6v.6l-.5 .1-.5-.6zM84.6 209.9l.2-.2a1.13 1.13 0 0 1 1.8 .7l.4 1.2a.73 .73 0 0 1-1 .8M84.7 211.3l.4 .3M84.8 211.1l-.7 .5M85 209.5a1.48 1.48 0 0 1 2.1 1.2l.1 1.1-.6 .5M85.1 211.9l-.5 .3M99.9 203.1l-2.2 1.7-1-.9M99.9 203.1l1.1 1.2M100.5 207.9l.8 1.1M101 204.3l-.5 3.6M103.3 213.1v46.2M104 208.2l-2.7 .8"/>
<path d="M104 208.2l1 1.4M105 209.6l-.6 1.7M105.3 213.7l2.2 .2M106.4 217.5l.6 1.3M107 218.8l3.3 1.1M107.5 213.9l.8 1.5M108.3 215.4l-1.9 2.1M110.3 219.9l.6 1.6M115.4 200.8l-14.1 8.2M117.9 204.3l.7 1.2M117.9 204.3l-12.8 7.4M118.2 200l-2.8 .8"/>
<path d="M118.2 200l-14.2 8.2M118.2 200l.9 1.4M118.6 205.5l3.1 .2M118.6 205.5l-13.3 7.7M119.1 201.4l-1.2 2.9M119.1 201.4l-14.1 8.2M120.6 209.3l.6 1.4M120.6 209.3l-14.2 8.2M121.2 210.7l3.3 1.1M121.2 210.7l-14.2 8.1M121.7 205.7l-14.2 8.2M121.7 205.7l.7 1.5"/>
<path d="M122.4 207.2l-1.1 1.6-.7 .5M122.4 207.2l-14.1 8.2M122.6 214.8l.3 1.1M122.9 215.9l3.4 2M122.9 215.9l-14.1 8.2M124.2 213.9v2.6M124.5 211.8l-14.2 8.1M124.5 211.8l.5 1.5M125 213.3l-15.1 8.8M125 213.3l-14.1 8.2M126.3 217.9l.3 1.5-14.1 8.2M126.3 217.9l-14.2 8.1"/>
<path d="M126.4 214.9l.4 4.3-.3 3.9M126.4 219.6v3.3M76.7 221.7a6.2 6.2 0 0 1 2.2-5.7 5.8 5.8 0 0 1 6.1 .8 16.1 16.1 0 0 1 6.8 15 4.3 4.3 0 0 1-6.6 2.8l-1.5-.9M83.9 237.6l1.2-.7a1.57 1.57 0 0 1 1.4 2.4l-1 .7a1.66 1.66 0 0 1-1.6-2.4zM84.1 238.2h.5l.5 .5v.7h-.5l-.5-.6zM84.6 237.2a.88 .88 0 0 1 1-.7 .88 .88 0 0 1 .8 .8l.5 1.1v.7a.61 .61 0 0 1-.9 .5M84.7 238.5l.4 .4M84.8 238.4l-.7 .4M85 236.7l.2-.2a1.94 1.94 0 0 1 1.7 2.9l-.3 .2M85.1 239.1l-.5 .3M95.6 230.8l1.3-.8a1.69 1.69 0 0 1 1.4 2.5l-1.1 .7a1.66 1.66 0 0 1-1.6-2.4zM95.9 231.4h.5l.5 .6v.6h-.5l-.5-.6z"/>
<path d="M96.5 230.3a.76 .76 0 0 1 .6-.5 .76 .76 0 0 1 .8 .4 1.83 1.83 0 0 1 .5 2.6h-.5M96.5 231.7l.4 .4M96.5 231.5l-.6 .5M96.8 229.9a1.57 1.57 0 0 1 2.1 1.5v.8l-.5 .6M96.9 232.3l-.5 .3M108.8 224.1l3.3 1.9M109.2 238l2.6 4M109.2 238l.2-.9 3.4 1.5M109.8 229.2l3.3 2.8M109.9 233.9l3.1 3.4M110.1 237.5l-.9 .5M110.9 221.5l-2.4 1.2 .3 1.4"/>
<path d="M111.3 233.1l-1.4 .8M112.1 226l.4 1.6M112.5 227.6l-2.9 .3 .2 1.3M113 237.3l-.2 1.3M113.1 232l.1 1.3M113.2 233.3l-3.3-.5v1.1M120.7 239.6l.1 .5-14.1 8.1M123.2 236.1l.6 1.4M123.8 237.5l-.6 .7-14.2 8.2M123.8 237.5l-14.1 8.2M123.9 221h.1M124 221l3.2 2.8"/>
<path d="M124 221l-14.2 8.2M124.2 220.8v.4M124.2 235.6v6.2M124.6 231.7l1.3 2.1M124.8 226.6l2.3 2.6M125.9 233.8l-.4 1-14.1 8.2M125.9 233.8l-14.1 8.2M126.4 230.7v9.9l-2.2 1.2-3.4-2M126.4 225.7v2.5M127.1 229.2l-.2 1.2-14.1 8.2M127.1 229.2l-14.1 8.1M127.2 223.8l.1 1.4-14.1 8.1"/>
<path d="M127.2 223.8l-14.1 8.2M105.3 244.3l1.4 3.9M105.3 243.7l.5-.3 3.2 3M105.3 248.1l.6 .6 .8-.5M105.3 248.1h.1M105.9 243.4l-.6 .4M107.5 241.4l2.2 4.3M107.5 241.4l.5-.7 3.4 2.3M108.3 241l-.8 .4M109.7 245.7l-.7 .7M111.8 242l-.4 1"/>
<circle cx="202.4" cy="151.4" r=".76"/>
<circle cx="208.2" cy="148" r=".78"/>
<circle cx="208.2" cy="161.6" r=".78"/>
</g>
<!-- layer: Visible Narrow (ISO) -->
<g fill="none" stroke="#000" stroke-width=".38">
<path d="M382.9 46.7a.45 .45 0 0 1 .6 .1 .45 .45 0 0 1-.2 .6M383 46.7a.45 .45 0 0 1 .4 .2 .45 .45 0 0 1 0 .5M383.4 46.1a.81 .81 0 0 1 .7 1.2M388.8 43.3a.41 .41 0 0 1 .6 .1 .41 .41 0 0 1-.1 .6M388.8 56.9a.42 .42 0 0 1 .5 .1 .42 .42 0 0 1 0 .6M388.9 43.2a.48 .48 0 0 1 .4 .7M388.9 56.8a.51 .51 0 0 1 .4 .8M389.3 42.7a.81 .81 0 0 1 .7 1.2M389.3 56.2a.84 .84 0 0 1 .7 1.3M394.7 53.5a.43 .43 0 0 1 .5 .2 .43 .43 0 0 1-.1 .5M394.8 53.5l.3 .1 .1 .6M395.2 52.9a.77 .77 0 0 1 .7 .4 .77 .77 0 0 1 0 .8"/>
<path d="M319.7 75.8h.1M319.8 75.8a1.24 1.24 0 0 1 2 .8l-.3 .2M319.8 75.8l-4.6 2.7a.71 .71 0 0 0-.3 .9 .71 .71 0 0 0 1 .3l1-.2a1.36 1.36 0 0 1-1.7 .2l-.5-.7M321.5 76.8l-4.6 2.7M321.6 78.2v-1.3l-4.6 2.7v1.3M321.9 77.6l-.3 .6-4.9 2.7a1.52 1.52 0 0 1-2-.7M321.9 76.4l-.1 .4h-.3M326.6 79.6a3.5 3.5 0 0 1 4.4 1 8.2 8.2 0 0 1 2.7 8.2 2.41 2.41 0 0 1-3.8 .7 8.3 8.3 0 0 1-4-9zM326.8 79.4a4.2 4.2 0 0 1 5 1.9 8.1 8.1 0 0 1 2 7.3l-.4 .7-.5 .5M327.9 78.9a4.2 4.2 0 0 1 4.9 1.9 7.7 7.7 0 0 1 1.8 7.6l-.7 .8M335.6 74.4a3.9 3.9 0 0 1 4.8 1.7 7.8 7.8 0 0 1 2.2 7.6 2.53 2.53 0 0 1-3.9 .6 8.8 8.8 0 0 1-4-8.6zM335.8 74.3a3.8 3.8 0 0 1 4.5 1.4 8.1 8.1 0 0 1 2.4 7.8l-.4 .7-.5 .4"/>
<path d="M336.2 74.3l-.7 1.3-.2 1.3M336.4 74.3l-.7 .8-.3 1.3M336.6 73.8a4.2 4.2 0 0 1 5 1.9 7.7 7.7 0 0 1 1.8 7.7l-.8 .7M297.7 98.5v.7M302.3 85.8h.1M302.3 95.8v.7M302.4 85.8a1.24 1.24 0 0 1 2 .8l-.3 .3M302.4 85.8l-4.6 2.7a.64 .64 0 0 0-.3 .8 .64 .64 0 0 0 .8 .4l1.2-.2a1.26 1.26 0 0 1-1.7 .2l-.5-.6M304.1 86.9l-4.6 2.6M304.2 88.3v-1.3l-4.6 2.6v1.3M304.6 87.7l-.4 .5-4.8 2.8a1.56 1.56 0 0 1-2.1-.7M304.6 86.5l-.2 .4h-.3"/>
<path d="M315.1 88.4v.7M319.7 85.8v.7M327.3 80.8a3.3 3.3 0 0 1 4.2 1.5 5 5 0 0 1 1 6 2.44 2.44 0 0 1-3.4-.4 5.9 5.9 0 0 1-2.1-6.9zM327.6 80.6a3.6 3.6 0 0 0-.4 4.6 5.1 5.1 0 0 0 4.3 3.6l.7-.2M328.1 80.4a5.5 5.5 0 0 0 1.6 6.4 3.4 3.4 0 0 0 2.9 1.4M339.2 83.7l1.3 .6h1.4M339.8 83.9l1.2 .4 1.1-.2M276.2 110.3h.1M253.5 121.8a4 4 0 0 1 4.9 1.6 8.5 8.5 0 0 1 2.3 7.3 2.52 2.52 0 0 1-4 1 8.6 8.6 0 0 1-4-8.7zM253.7 121.7a4.4 4.4 0 0 1 4.9 1.9 7.5 7.5 0 0 1 1.9 7.6l-.8 .9M254 123.1a2.93 2.93 0 0 1 4.1 1.3 5.5 5.5 0 0 1 1.3 6.1 2.25 2.25 0 0 1-3.4-.3 6.2 6.2 0 0 1-2.3-6.8zM254.4 122.9a3.6 3.6 0 0 0-.4 4.5 5.3 5.3 0 0 0 4.4 3.6l.6-.2"/>
<path d="M254.7 121.1a4.4 4.4 0 0 1 4.9 1.9 7.9 7.9 0 0 1 2 7.3l-.9 1.2M255 122.7a5.3 5.3 0 0 0 1.2 6 4 4 0 0 0 3.2 1.7M201.7 151.1a.58 .58 0 0 1 .6 .3 .58 .58 0 0 1-.1 .7 .75 .75 0 0 1-.5-1zM201.7 150.9a.84 .84 0 0 1 .7 1.3M207.6 147.6h.2a.61 .61 0 0 1 .5 .5 .61 .61 0 0 1-.3 .7l-.1-.1a.75 .75 0 0 1-.3-1.1zM207.6 147.6a.81 .81 0 0 1 .7 1.2M213.4 158a.59 .59 0 0 1 .7 .2 .59 .59 0 0 1-.2 .8l-.5-.5zM213.5 157.8a.77 .77 0 0 1 .7 .4 .77 .77 0 0 1 0 .8M207.6 161.2a.7 .7 0 0 1 .6 1.2 .74 .74 0 0 1-.6-1.2zM207.6 161.1a.81 .81 0 0 1 .7 1.3M135.8 185h.1M135.9 185a3.1 3.1 0 0 1 4.2 .9l-.1 .6-.6 .6"/>
<path d="M135.9 185l-9.2 5.4a1.04 1.04 0 0 0-.7 .9 1.04 1.04 0 0 0 .7 1l1.5 .5 2.1-.3a3.3 3.3 0 0 1-4.4-.7l-.1-.3M139.4 187.1l-9.2 5.2M139.5 188.5v-1.2l-9.1 5.3v1.2M140.3 186.2l-.4 .9-.4 .2-.1-.2M72.1 217.3a1.39 1.39 0 0 1 1.6 1.9 .73 .73 0 0 1-.8 .3 .73 .73 0 0 1-.6-.6l-.4-1zM72.3 217.1a1.62 1.62 0 0 1 1.4 2.4M83.9 210.6a1.35 1.35 0 0 1 1.3 .6 1.35 1.35 0 0 1 0 1.5 1.58 1.58 0 0 1-1.3-2.1zM84 210.3a1.62 1.62 0 0 1 1.5 2.4M83.9 237.8a1.3 1.3 0 0 1 1.4 .6 1.3 1.3 0 0 1-.1 1.5 1.5 1.5 0 0 1-1.3-2.1zM84 237.5a1.65 1.65 0 0 1 1.5 2.5M95.7 231a1.29 1.29 0 0 1 1.3 .6 1.29 1.29 0 0 1-.1 1.5 1.5 1.5 0 0 1-1.2-2.1zM95.8 230.7a1.65 1.65 0 0 1 1.4 2.5"/>
</g>
<!-- layer: Visible (ISO) -->
<g fill="#000">
<circle cx="328.4" cy="79.9" r=".25"/>
<circle cx="326.2" cy="81.8" r=".25"/>
<circle cx="326.3" cy="83.4" r=".25"/>
<circle cx="326.5" cy="80.6" r=".25"/>
<circle cx="329.5" cy="80.1" r=".25"/>
<circle cx="330.1" cy="88.9" r=".25"/>
<circle cx="331.4" cy="89.5" r=".25"/>
<circle cx="332.5" cy="89.4" r=".25"/>
<circle cx="333.1" cy="88.4" r=".25"/>
<circle cx="333.6" cy="87.4" r=".25"/>
<circle cx="333.7" cy="86.2" r=".25"/>
<circle cx="293.4" cy="114.9" r=".25"/>
<circle cx="253" cy="124.8" r=".25"/>
<circle cx="253.1" cy="123.4" r=".25"/>
<circle cx="253.6" cy="122.4" r=".25"/>
<circle cx="254.8" cy="122.2" r=".25"/>
<circle cx="255.8" cy="122.2" r=".25"/>
<circle cx="256.3" cy="130.8" r=".25"/>
<circle cx="256.9" cy="122.6" r=".25"/>
<circle cx="257.6" cy="131.6" r=".25"/>
<circle cx="258.8" cy="131.7" r=".25"/>
<circle cx="259.5" cy="131" r=".25"/>
<circle cx="260.2" cy="130.2" r=".25"/>
<circle cx="260.4" cy="127.7" r=".25"/>
<circle cx="260.5" cy="129.1" r=".25"/>
</g>
<!-- layer: Symbol (ISO) -->
<g fill="none" stroke="#000" stroke-width=".3">
<path d="M37.5 36.1l21.4 41.6M46.9 29.7l14 37.7-1.3-2.1 .9-.4 .5 2.5M57.1 25.7l6.3 39.2M67.6 24.3l.1 30.7M107.5 23.8l-.1 43.6M117.5 24.5l-5.3 20.4M128 27.5l-12 32.4M138.4 33.5l-8.5 45.2M67.2 52.4h1l-.5 2.6zM112.3 42.4l1 .3-1.1 2.2zM116.3 57.3l1 .4-1.3 2.2zM57.3 75.7l.9-.5 .7 2.5z"/>
<path d="M62.5 62.6l1.1-.2-.2 2.5zM107.4 67.5v3.3l2.1 3.7M109.2 74.5l-.9-1 .9-.4 .5 1.4M109.7 74.7l.2 .8-.2-.3M109.7 75.1l.2 .4M129.9 76.2l1 .1-1 2.4zM317.4 76.6l.8-.6 1.1 2.3zM319.3 78.3l-19.3-25.5-1.4-3.3 1.4 3.4-.4 36.7M299.1 87.2h1l-.5 2.4zM72.5 108.7l.5 2.5h-1.1zM72.5 108.7v8.6M72.5 117.6l.1 24.6 4.2 8.2"/>
<path d="M116.1 106.3l2.3-1-1.7 1.8zM118.4 105.3l-11.4 8.2 .1 33.3-1.2 2.3M90.9 138.8l.5 2.5h-1zM90.9 138.8l.2 11M240 175.7v-5.9h170v5.9M240 175.7h170v5.8M240 175.7v81.5h170v-75.7M275 175.7v81.5M300 175.7v81.5M355 175.7v81.5M240 181.5h170M240 187.3h170"/>
<path d="M240 193.2h170M240 204.8h170M240 210.6h170M240 216.4h170M240 222.2h170M240 228.1h170M240 233.9h170M240 245.5h170M240 251.4h170"/>
<circle cx="67.6" cy="19.1" r="5.2"/>
<circle cx="107.5" cy="18.5" r="5.2"/>
<circle cx="118.8" cy="19.4" r="5.2"/>
<circle cx="35.1" cy="31.4" r="5.2"/>
<circle cx="45.1" cy="24.8" r="5.2"/>
<circle cx="56.2" cy="20.5" r="5.2"/>
<circle cx="129.8" cy="22.6" r="5.2"/>
<circle cx="139.4" cy="28.3" r="5.2"/>
<circle cx="296.6" cy="44.6" r="5.2"/>
<circle cx="79.2" cy="155.1" r="5.2"/>
<circle cx="91.2" cy="155" r="5.2"/>
<circle cx="103.4" cy="153.8" r="5.2"/>
</g>
<!-- layer: Border (ISO) -->
<g fill="none" stroke="#000" stroke-width=".7">
<path d="M70 6.1v3.9M140 6.1v3.9M210 0v10l-2.9-4.9h5.8l-2.9 4.9 2.9-4.9M280 6.1v3.9M350 6.1v3.9M6.1 74.3h3.9M410 74.3h3.9M0 148.5h10l-5-2.8v5.7l5-2.9-5 2.9M420 148.5h-10l5-2.8v5.7l-5-2.9 5 2.9M6.1 222.8h3.9M410 222.8h3.9M10 287.1v-277.1h400v277.1h-400h400"/>
<path d="M70 287.1v3.8M140 287.1v3.8M212.9 292l-2.9-4.9 2.9 4.9h-5.8l2.9-4.9v9.9M280 287.1v3.8M350 287.1v3.8"/>
</g>
<!-- layer: Title (ISO) -->
<path d="M230 257h180v30.1h-180zM260 257v10.1M285 257v10.1M325 257v10.1M350 257v10.1M382 257v10.1M230 267.1h180M305 277h105M305 267.1v20M385 277v10.1" fill="none" stroke="#000" stroke-width=".51"/>
<!-- layer: Centerline (ISO) -->
<g fill="none" stroke="#000" stroke-width=".3">
<path d="M57.3 67.5h.9M59.7 67.5h1.5M62.7 67.5h4.9M69.1 67.5h1.4M72.1 67.5h.4M107.1 67.5h.6M109.2 67.5h1.5M112.1 67.5h5.8M119.4 67.5h1.5M122.4 67.5h1.6M54 92.4h4.1M59.6 92.4h1.5"/>
<path d="M62.6 92.4h4.1M68.3 92.4h1.4M71.2 92.4h4.2M76.9 92.4h1.5M79.9 92.4h4.1M85.5 92.4h1.5M88.5 92.4h4.1M94.2 92.4h1.5M97.2 92.4h4.1M107.9 92.4h6.2M115.6 92.4h1.5M118.6 92.4h4.2"/>
<path d="M124.3 92.4h1.5M127.3 92.4h4.2M133 92.4h1.5M136 92.4h4.1M141.7 92.4h1.5M144.7 92.4h4.1M150.4 92.4h1.4M153.4 92.4h4.1M159 92.4h1.5M162 92.4h8.8M172.2 92.4h1.5M175.3 92.4h4.5"/>
<path d="M181.3 92.4h1.5M184.3 92.4h4.5M57.8 117.5h.6M59.9 117.5h1.5M62.9 117.5h4.7M69.2 117.5h1.5M72.1 117.5h.6M107.3 117.5h.5M109.3 117.5h1.5M112.3 117.5h4.6M118.4 117.5h1.5M121.4 117.5h.5"/>
</g>
<!-- layer: Dimension (ISO) -->
<g fill="none" stroke="#000" stroke-width=".3">
<path d="M74.9 36l2.6-.5v.9zM74.9 36h30.1M74.9 32.8v13.2M102.4 35.5l2.6 .5-2.6 .4zM105 32.8v13.2M105.5 74.5h2.8M108.7 74.5l.5 2.4h-1zM108.7 74.5v36M182.4 78.7h19.2M198.4 78.7l.5 2.5h-1zM198.4 78.7v27.5M105.5 110.5h4.4"/>
<path d="M108.2 107.9h1l-.5 2.6zM182.4 106.2h19.2M197.9 103.7h1l-.5 2.5z"/>
</g>
<path d="M74.9 36l2.6-.5v.9zM102.4 35.5l2.6 .5-2.6 .4zM108.7 74.5l.5 2.4h-1zM198.4 78.7l.5 2.5h-1zM108.2 107.9h1l-.5 2.6zM197.9 103.7h1l-.5 2.5z" fill="#000"/>
<!-- layer: Symbol (ISO) -->
<g fill="#000">
<path d="M67.2 52.4h1l-.5 2.6zM112.3 42.4l1 .3-1.1 2.2zM116.3 57.3l1 .4-1.3 2.2zM57.3 75.7l.9-.5 .7 2.5zM59.6 65.3l.9-.4 .5 2.6zM62.5 62.6l1.1-.2-.2 2.5zM108.3 73.5l.9-.4 .7 2.4zM129.9 76.2l1 .1-1 2.4zM317.4 76.6l.8-.6 1.1 2.3zM299.1 87.2h1l-.5 2.4zM72.5 108.7l.5 2.5h-1.1zM116.1 106.3l2.3-1-1.7 1.8z"/>
<path d="M90.9 138.8l.5 2.5h-1z"/>
</g>
<text font-size="6.9" x="325" y="284.5">RS180524-0</text>
<text font-size="6.2" x="324.6" y="274.5">Sestava ozubeného kola</text>
<g font-size="4.8">
<text x="33.7" y="9.6">6</text>
<text x="103.7" y="9.6">5</text>
<text x="173.7" y="9.6">4</text>
<text x="243.7" y="9.6">3</text>
<text x="313.7" y="9.6">2</text>
<text x="383.7" y="9.6">1</text>
<text x="53.6" y="22.3">10</text>
<text x="66.3" y="20.9">6</text>
<text x="106.2" y="20.3">8</text>
<text x="117.5" y="21.2">6</text>
<text x="42.5" y="26.5">11</text>
<text x="128.5" y="24.3">7</text>
<text x="33.8" y="33.2">5</text>
<text x="87.3" y="34.3">60</text>
<text x="138" y="30.1">2</text>
<text x="6.2" y="38.9">D</text>
<text x="410.5" y="38.9">D</text>
<text x="295.3" y="46.4">3</text>
<text x="106.9" y="97.7" transform="rotate(-90 106.9 97.7)">Ø72</text>
<text x="6.4" y="113.1">C</text>
<text x="410.7" y="113.1">C</text>
<text x="102.1" y="155.5">9</text>
<text x="77.9" y="156.8">4</text>
<text x="89.9" y="156.8">1</text>
<text x="6.4" y="187.4">B</text>
<text x="410.7" y="187.4">B</text>
<text x="6.4" y="261.7">A</text>
<text x="410.7" y="261.7">A</text>
<text x="248.9" y="279.2">VOŠ, SPŠ a OA Čáslav</text>
<text x="33.7" y="290.9">6</text>
<text x="103.7" y="290.9">5</text>
<text x="173.7" y="290.9">4</text>
<text x="243.7" y="290.9">3</text>
<text x="313.7" y="290.9">2</text>
<text x="383.7" y="290.9">1</text>
</g>
<text font-size="4.6" x="196" y="97.1" transform="rotate(-90 196 97.1)">⌀55</text>
<g font-size="4.2">
<text x="310.1" y="174.5">Seznam položek</text>
<text x="245.1" y="180.6">Číslo součásti</text>
<text x="256.3" y="185.9">1</text>
<text x="282.4" y="180.3">Počet</text>
<text x="286.4" y="185.9">1</text>
<text x="300.9" y="185.9">RS180524-1</text>
<text x="313.8" y="180.3">Název součásti</text>
<text x="355.9" y="186">Pastorek</text>
<text x="377.6" y="180.1">Popis</text>
<text x="256.3" y="191.8">2</text>
<text x="286.4" y="191.8">1</text>
<text x="300.9" y="191.8">RS180524-2</text>
<text x="355.9" y="191.9">Hřídel</text>
<text x="256.3" y="197.6">3</text>
<text x="286.4" y="197.6">2</text>
<text x="300.9" y="197.6">RS180524-3</text>
<text x="355.9" y="198.1">Pero 16e7 × 10 × 55 ČSN</text>
<text x="355.9" y="203.9">02</text>
<text x="361.8" y="203.9">2562</text>
<text x="256.3" y="209.2">4</text>
<text x="286.4" y="209.2">1</text>
<text x="300.9" y="209.2">RS180524-4</text>
<text x="355.9" y="209.4">Kroužek</text>
<text x="256.3" y="215">5</text>
<text x="286.4" y="215">1</text>
<text x="300.9" y="215.1">RS180524-5</text>
<text x="355.9" y="215.2">Plné víko</text>
<text x="256.3" y="220.9">6</text>
<text x="286.4" y="220.9">2</text>
<text x="300.9" y="220.9">RS180524-7</text>
<text x="355.9" y="221">Stěna převodové stříně</text>
<text x="256.3" y="226.7">7</text>
<text x="286.4" y="226.7">1</text>
<text x="300.9" y="226.7">RS180524-8</text>
<text x="355.9" y="226.9">Průchozí víko</text>
<text x="256.3" y="232.5">8</text>
<text x="286.4" y="232.5">2</text>
<text x="300.9" y="232.5">DIN 625 SKF - SKF 61811</text>
<text x="355.9" y="232.6">Single row ball bearings SKF</text>
<text x="256.3" y="238.4">9</text>
<text x="286.4" y="238.3">1</text>
<text x="300.9" y="238.4">DIN 3760 - A - 55 x 72 x 8</text>
<text x="355.9" y="238.4">Shaft Seal Ring</text>
<text x="300.9" y="244.1">- NBR</text>
<text x="255.2" y="250">10</text>
<text x="286.4" y="250">8</text>
<text x="300.9" y="250">DIN 125 - A 5,3</text>
<text x="355.9" y="250">Washer</text>
<text x="255.2" y="255.8">11</text>
<text x="286.4" y="255.8">8</text>
<text x="300.9" y="255.8">DIN 912 - M5 x 8</text>
<text x="355.9" y="255.8">Cylinder Head Cap Screw</text>
</g>
<g font-size="3.4">
<text x="233" y="265.5">Roman Suk</text>
<text x="263" y="264.6">18.05.2024</text>
<text x="353" y="264.6">ISO 2768 m K</text>
<text x="385" y="264.6">ISO - E</text>
<text x="388" y="284.6">1 : 2</text>
</g>
<g font-size="2.7">
<text x="231" y="260.1">Kreslil</text>
<text x="261" y="260">Datum</text>
<text x="286" y="260.1">Kontroloval</text>
<text x="326" y="260">Datum</text>
<text x="351" y="260.3">Přesnost</text>
<text x="383" y="260.3">Promítání</text>
<text x="306" y="270.3">Název součásti</text>
<text x="306" y="280.8">Číslo výkresu</text>
<text x="386" y="280.3">Měřítko</text>
</g>
</svg>
